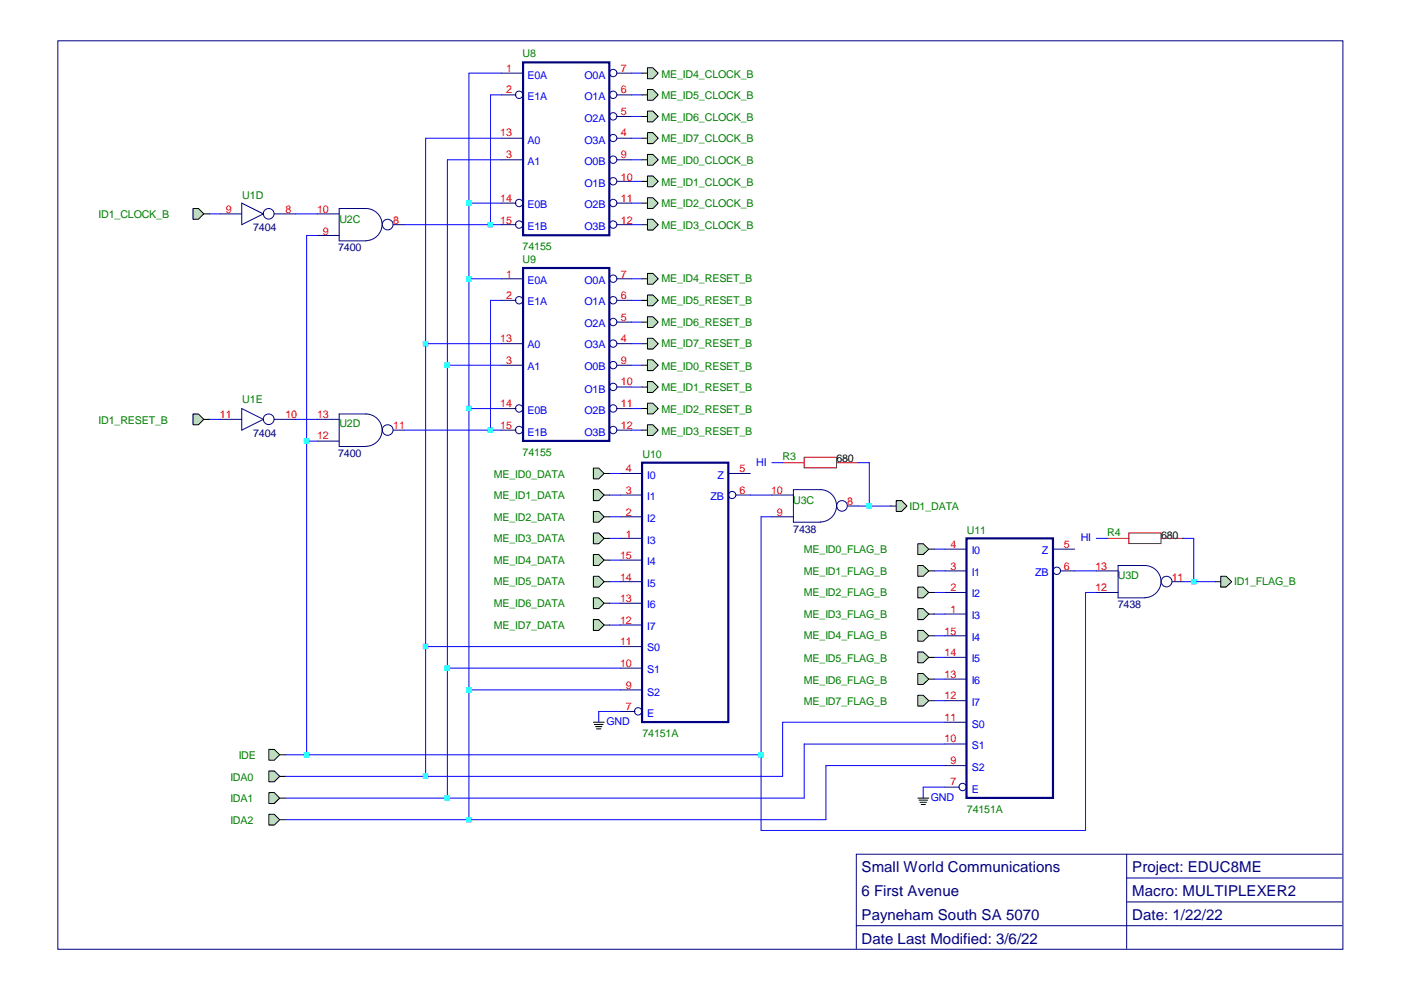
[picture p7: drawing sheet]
<svg xmlns="http://www.w3.org/2000/svg" width="297mm" height="210mm" viewBox="0 0 297 210" stroke-linecap="round" stroke-linejoin="round" font-family="sans-serif">
<g fill="none" stroke="#000080" stroke-width=".21">
<path d="M12.3 8.7h272.4v192.6h-272.4zM106.3 15.5h4.6M130.7 15.5h3.1M106.3 20.1h3.1M106.3 29.3h4.6M106.3 33.9h4.6M130.7 20.1h3.1M130.7 24.7h3.1M130.7 29.3h3.1M130.7 33.9h3.1M130.7 38.5h3.1M46.7 45.4h4.6"/>
<path d="M51.3 43.1l4.5 2.3-4.5 2.2zM58.2 45.4h4.5M67.3 45.4h4.6M67.3 49.9h4.6M77.6 44.2a3.4 3.4 0 0 1 3.4 3.4 3.4 3.4 0 0 1-3.4 3.4M77.6 44.2h-5.7v6.9h5.7M83.4 47.6h2.3M106.3 43.1h3.1M106.3 47.6h3.1M106.3 59.1h4.6M130.7 43.1h3.1M130.7 47.6h3.1"/>
<path d="M130.7 59.1h3.1M106.3 63.7h3.1M106.3 72.9h4.6M106.3 77.4h4.6M130.7 63.7h3.1M130.7 68.3h3.1M130.7 72.9h3.1M130.7 77.4h3.1M46.7 88.9h4.6M51.3 86.6l4.5 2.3-4.5 2.3zM58.2 88.9h4.5M67.3 88.9h4.6"/>
<path d="M67.3 93.5h4.6M77.6 87.8a3.4 3.4 0 0 1 3.4 3.4 3.4 3.4 0 0 1-3.4 3.4M77.6 87.8h-5.7v6.9h5.7M83.4 91.2h2.3M106.3 86.6h3.1M106.3 91.2h3.1M130.7 86.6h3.1M130.7 91.2h3.1M130.7 82.1h3.1M131.5 100.4h4.6M131.5 105h4.6M131.5 109.6h4.6"/>
<path d="M131.5 114.1h4.6M131.5 118.8h4.6M154.5 100.4h4.6M155.9 105h3.2M163.6 105h4.6M163.6 109.6h4.6M173.9 103.8a3.4 3.4 0 0 1 3.5 3.4 3.4 3.4 0 0 1-3.5 3.5M174 103.8h-5.8v6.9h5.8M179.7 107.3h2.3M200.4 116.4h4.5M223.3 116.4h4.6M242.7 119.9a3.4 3.4 0 0 1 3.5 3.4 3.4 3.4 0 0 1-3.5 3.4"/>
<path d="M242.8 119.9h-5.7v6.9h5.7M131.5 137.1h4.6M131.5 123.3h4.6M131.5 127.9h4.6M131.5 132.5h4.6M200.4 121h4.5M200.4 125.6h4.5M200.4 130.2h4.5M200.4 134.8h4.5M200.4 139.4h4.5M224.8 121h3.1M232.4 121h4.7"/>
<path d="M232.4 125.6h4.7M248.5 123.3h2.3M131.5 146.3h4.6M131.5 141.7h4.6M131.5 150.8h3.1M200.4 153.1h4.5M200.4 144h4.5M200.4 148.6h4.5M200.4 157.7h4.5M200.4 162.3h4.5M200.4 166.9h3M181.6 196.3h102.9"/>
<path d="M238.9 181.1v20M238.9 186.2h45.6M238.9 191.2h45.6M284.5 181.1h-102.9v20"/>
<circle cx="130" cy="15.5" r=".78"/>
<circle cx="110.1" cy="20.1" r=".78"/>
<circle cx="130" cy="38.4" r=".78"/>
<circle cx="130" cy="24.7" r=".78"/>
<circle cx="130" cy="20.1" r=".78"/>
<circle cx="130" cy="33.9" r=".78"/>
<circle cx="130" cy="29.3" r=".77"/>
<circle cx="57" cy="45.3" r="1.13"/>
<circle cx="82.2" cy="47.6" r="1.13"/>
<circle cx="110.1" cy="47.6" r=".78"/>
<circle cx="110.1" cy="43" r=".78"/>
<circle cx="130" cy="59.1" r=".78"/>
<circle cx="130" cy="47.6" r=".78"/>
<circle cx="130" cy="43" r=".78"/>
<circle cx="110.1" cy="63.7" r=".78"/>
<circle cx="130" cy="72.8" r=".78"/>
<circle cx="130" cy="77.4" r=".78"/>
<circle cx="130" cy="68.3" r=".78"/>
<circle cx="130" cy="63.7" r=".78"/>
<circle cx="57" cy="88.9" r="1.13"/>
<circle cx="82.2" cy="91.2" r="1.13"/>
<circle cx="110.1" cy="86.6" r=".78"/>
<circle cx="110.1" cy="91.2" r=".78"/>
<circle cx="130" cy="86.6" r=".78"/>
<circle cx="130" cy="82" r=".78"/>
<circle cx="130" cy="91.2" r=".78"/>
<circle cx="155.3" cy="105" r=".77"/>
<circle cx="178.5" cy="107.3" r="1.13"/>
<circle cx="224.1" cy="121" r=".78"/>
<circle cx="247.4" cy="123.3" r="1.13"/>
<circle cx="135.3" cy="150.8" r=".78"/>
<circle cx="204.1" cy="166.9" r=".78"/>
</g>
<path d="M110.9 13.2h18.3v36.7h-18.3zM110.9 56.8h18.3v36.7h-18.3zM136.1 98.1h18.3v55h-18.3zM204.9 114.1h18.4v55.1h-18.4z" fill="none" stroke="#000080" stroke-width=".46"/>
<path d="M165.9 98.1h4.6M170.5 97h6.9v2.2h-6.9zM177.4 98.1h4.6M234.7 114.1h4.6M239.3 113h6.9v2.2h-6.9zM246.2 114.1h4.6" fill="none" stroke="#800000" stroke-width=".21"/>
<path d="M133.8 29.3h2.3" fill="none" stroke="#00f" stroke-width=".21"/>
<path d="M136.1 29.3h1.2" fill="none" stroke="#000" stroke-width=".21"/>
<path d="M137.3 28.1h1.1l1.2 1.2-1.2 1.2h-1.1z" fill-rule="evenodd" fill="#c0dcc0"/>
<path d="M136.1 15.5h1.2M137.3 28.1h1.1l1.2 1.2-1.2 1.2h-1.1z" fill="none" stroke="#000" stroke-width=".21"/>
<path d="M133.8 15.5h2.3" fill="none" stroke="#00f" stroke-width=".21"/>
<path d="M137.3 14.4h1.1l1.2 1.1-1.2 1.2h-1.1z" fill-rule="evenodd" fill="#c0dcc0"/>
<path d="M137.3 14.4h1.1l1.2 1.1-1.2 1.2h-1.1zM136.1 20.1h1.2" fill="none" stroke="#000" stroke-width=".21"/>
<path d="M133.8 20.1h2.3" fill="none" stroke="#00f" stroke-width=".21"/>
<path d="M137.3 19h1.1l1.2 1.1-1.2 1.2h-1.1z" fill-rule="evenodd" fill="#c0dcc0"/>
<path d="M137.3 19h1.1l1.2 1.1-1.2 1.2h-1.1zM136.1 24.7h1.2" fill="none" stroke="#000" stroke-width=".21"/>
<path d="M133.8 24.7h2.3" fill="none" stroke="#00f" stroke-width=".21"/>
<path d="M137.3 23.6h1.1l1.2 1.1-1.2 1.1h-1.1z" fill-rule="evenodd" fill="#c0dcc0"/>
<path d="M137.3 23.6h1.1l1.2 1.1-1.2 1.1h-1.1z" fill="none" stroke="#000" stroke-width=".21"/>
<path d="M106.3 15.5h-6.9v27.6" fill="none" stroke="#00f" stroke-width=".21"/>
<path d="M99 42.6h.9v.8h-.9z" fill-rule="evenodd" fill="#0ff"/>
<path d="M99 42.6h.9v.8h-.9z" fill="none" stroke="#0ff" stroke-width=".21"/>
<path d="M99.4 43.1v16" fill="none" stroke="#00f" stroke-width=".21"/>
<path d="M99 42.6h.9v.8h-.9z" fill-rule="evenodd" fill="#0ff"/>
<path d="M99 42.6h.9v.8h-.9z" fill="none" stroke="#0ff" stroke-width=".21"/>
<path d="M99 58.6h.9v.9h-.9z" fill-rule="evenodd" fill="#0ff"/>
<path d="M99 58.6h.9v.9h-.9z" fill="none" stroke="#0ff" stroke-width=".21"/>
<path d="M99.4 59.1v27.5" fill="none" stroke="#00f" stroke-width=".21"/>
<path d="M99 58.6h.9v.9h-.9z" fill-rule="evenodd" fill="#0ff"/>
<path d="M99 58.6h.9v.9h-.9z" fill="none" stroke="#0ff" stroke-width=".21"/>
<path d="M99 86.2h.9v.9h-.9z" fill-rule="evenodd" fill="#0ff"/>
<path d="M99 86.2h.9v.9h-.9z" fill="none" stroke="#0ff" stroke-width=".21"/>
<path d="M99.4 86.6v59.7" fill="none" stroke="#00f" stroke-width=".21"/>
<path d="M99 86.2h.9v.9h-.9z" fill-rule="evenodd" fill="#0ff"/>
<path d="M99 86.2h.9v.9h-.9z" fill="none" stroke="#0ff" stroke-width=".21"/>
<path d="M99 145.8h.9v.9h-.9z" fill-rule="evenodd" fill="#0ff"/>
<path d="M99 145.8h.9v.9h-.9z" fill="none" stroke="#0ff" stroke-width=".21"/>
<path d="M99.4 146.3v27.5" fill="none" stroke="#00f" stroke-width=".21"/>
<path d="M99 145.8h.9v.9h-.9z" fill-rule="evenodd" fill="#0ff"/>
<path d="M99 145.8h.9v.9h-.9z" fill="none" stroke="#0ff" stroke-width=".21"/>
<path d="M99 173.3h.9v.9h-.9z" fill-rule="evenodd" fill="#0ff"/>
<path d="M99 173.3h.9v.9h-.9z" fill="none" stroke="#0ff" stroke-width=".21"/>
<path d="M60.4 173.8h39" fill="none" stroke="#00f" stroke-width=".21"/>
<path d="M99 173.3h.9v.9h-.9z" fill-rule="evenodd" fill="#0ff"/>
<path d="M99 173.3h.9v.9h-.9z" fill="none" stroke="#0ff" stroke-width=".21"/>
<path d="M59.3 173.8h1.1" fill="none" stroke="#000" stroke-width=".21"/>
<path d="M57 172.6h1.2l1.1 1.2-1.1 1.1h-1.2z" fill-rule="evenodd" fill="#c0dcc0"/>
<path d="M57 172.6h1.2l1.1 1.2-1.1 1.1h-1.2z" fill="none" stroke="#000" stroke-width=".21"/>
<path d="M99.4 43.1h6.9" fill="none" stroke="#00f" stroke-width=".21"/>
<path d="M99 42.6h.9v.8h-.9z" fill-rule="evenodd" fill="#0ff"/>
<path d="M99 42.6h.9v.8h-.9z" fill="none" stroke="#0ff" stroke-width=".21"/>
<path d="M99.4 59.1h6.9" fill="none" stroke="#00f" stroke-width=".21"/>
<path d="M99 58.6h.9v.9h-.9z" fill-rule="evenodd" fill="#0ff"/>
<path d="M99 58.6h.9v.9h-.9z" fill="none" stroke="#0ff" stroke-width=".21"/>
<path d="M99.4 86.6h6.9" fill="none" stroke="#00f" stroke-width=".21"/>
<path d="M99 86.2h.9v.9h-.9z" fill-rule="evenodd" fill="#0ff"/>
<path d="M99 86.2h.9v.9h-.9z" fill="none" stroke="#0ff" stroke-width=".21"/>
<path d="M99.4 146.3h32.1" fill="none" stroke="#00f" stroke-width=".21"/>
<path d="M99 145.8h.9v.9h-.9z" fill-rule="evenodd" fill="#0ff"/>
<path d="M99 145.8h.9v.9h-.9z" fill="none" stroke="#0ff" stroke-width=".21"/>
<path d="M200.4 162.3h-25.3v11.5h-75.7" fill="none" stroke="#00f" stroke-width=".21"/>
<path d="M99 173.3h.9v.9h-.9z" fill-rule="evenodd" fill="#0ff"/>
<path d="M99 173.3h.9v.9h-.9z" fill="none" stroke="#0ff" stroke-width=".21"/>
<path d="M106.3 33.9h-11.4v43.5" fill="none" stroke="#00f" stroke-width=".21"/>
<path d="M94.4 77h.8v.9h-.8z" fill-rule="evenodd" fill="#0ff"/>
<path d="M94.4 77h.8v.9h-.8z" fill="none" stroke="#0ff" stroke-width=".21"/>
<path d="M94.9 77.4v64.3" fill="none" stroke="#00f" stroke-width=".21"/>
<path d="M94.4 77h.8v.9h-.8z" fill-rule="evenodd" fill="#0ff"/>
<path d="M94.4 77h.8v.9h-.8z" fill="none" stroke="#0ff" stroke-width=".21"/>
<path d="M94.4 141.2h.8v.9h-.8z" fill-rule="evenodd" fill="#0ff"/>
<path d="M94.4 141.2h.8v.9h-.8z" fill="none" stroke="#0ff" stroke-width=".21"/>
<path d="M94.9 141.7v27.5" fill="none" stroke="#00f" stroke-width=".21"/>
<path d="M94.4 141.2h.8v.9h-.8z" fill-rule="evenodd" fill="#0ff"/>
<path d="M94.4 141.2h.8v.9h-.8z" fill="none" stroke="#0ff" stroke-width=".21"/>
<path d="M94.4 168.8h.8v.8h-.8z" fill-rule="evenodd" fill="#0ff"/>
<path d="M94.4 168.8h.8v.8h-.8z" fill="none" stroke="#0ff" stroke-width=".21"/>
<path d="M60.4 169.2h34.5" fill="none" stroke="#00f" stroke-width=".21"/>
<path d="M94.4 168.8h.8v.8h-.8z" fill-rule="evenodd" fill="#0ff"/>
<path d="M94.4 168.8h.8v.8h-.8z" fill="none" stroke="#0ff" stroke-width=".21"/>
<path d="M59.3 169.2h1.1" fill="none" stroke="#000" stroke-width=".21"/>
<path d="M57 168h1.2l1.1 1.2-1.1 1.2h-1.2z" fill-rule="evenodd" fill="#c0dcc0"/>
<path d="M57 168h1.2l1.1 1.2-1.1 1.2h-1.2z" fill="none" stroke="#000" stroke-width=".21"/>
<path d="M94.9 77.4h11.4" fill="none" stroke="#00f" stroke-width=".21"/>
<path d="M94.4 77h.8v.9h-.8z" fill-rule="evenodd" fill="#0ff"/>
<path d="M94.4 77h.8v.9h-.8z" fill="none" stroke="#0ff" stroke-width=".21"/>
<path d="M94.9 141.7h36.6" fill="none" stroke="#00f" stroke-width=".21"/>
<path d="M94.4 141.2h.8v.9h-.8z" fill-rule="evenodd" fill="#0ff"/>
<path d="M94.4 141.2h.8v.9h-.8z" fill="none" stroke="#0ff" stroke-width=".21"/>
<path d="M200.4 157.7h-29.9v11.5h-75.6" fill="none" stroke="#00f" stroke-width=".21"/>
<path d="M94.4 168.8h.8v.8h-.8z" fill-rule="evenodd" fill="#0ff"/>
<path d="M94.4 168.8h.8v.8h-.8z" fill="none" stroke="#0ff" stroke-width=".21"/>
<path d="M106.3 29.3h-16.1v43.6" fill="none" stroke="#00f" stroke-width=".21"/>
<path d="M89.8 72.4h.9v.9h-.9z" fill-rule="evenodd" fill="#0ff"/>
<path d="M89.8 72.4h.9v.9h-.9z" fill="none" stroke="#0ff" stroke-width=".21"/>
<path d="M90.2 72.9v64.2" fill="none" stroke="#00f" stroke-width=".21"/>
<path d="M89.8 72.4h.9v.9h-.9z" fill-rule="evenodd" fill="#0ff"/>
<path d="M89.8 72.4h.9v.9h-.9z" fill="none" stroke="#0ff" stroke-width=".21"/>
<path d="M89.8 136.6h.9v.9h-.9z" fill-rule="evenodd" fill="#0ff"/>
<path d="M89.8 136.6h.9v.9h-.9z" fill="none" stroke="#0ff" stroke-width=".21"/>
<path d="M90.2 137.1v27.5" fill="none" stroke="#00f" stroke-width=".21"/>
<path d="M89.8 136.6h.9v.9h-.9z" fill-rule="evenodd" fill="#0ff"/>
<path d="M89.8 136.6h.9v.9h-.9z" fill="none" stroke="#0ff" stroke-width=".21"/>
<path d="M89.8 164.1h.9v.9h-.9z" fill-rule="evenodd" fill="#0ff"/>
<path d="M89.8 164.1h.9v.9h-.9z" fill="none" stroke="#0ff" stroke-width=".21"/>
<path d="M60.4 164.6h29.8" fill="none" stroke="#00f" stroke-width=".21"/>
<path d="M89.8 164.1h.9v.9h-.9z" fill-rule="evenodd" fill="#0ff"/>
<path d="M89.8 164.1h.9v.9h-.9z" fill="none" stroke="#0ff" stroke-width=".21"/>
<path d="M59.3 164.6h1.1" fill="none" stroke="#000" stroke-width=".21"/>
<path d="M57 163.5h1.2l1.1 1.1-1.1 1.1h-1.2z" fill-rule="evenodd" fill="#c0dcc0"/>
<path d="M57 163.5h1.2l1.1 1.1-1.1 1.1h-1.2z" fill="none" stroke="#000" stroke-width=".21"/>
<path d="M90.2 72.9h16.1" fill="none" stroke="#00f" stroke-width=".21"/>
<path d="M89.8 72.4h.9v.9h-.9z" fill-rule="evenodd" fill="#0ff"/>
<path d="M89.8 72.4h.9v.9h-.9z" fill="none" stroke="#0ff" stroke-width=".21"/>
<path d="M90.2 137.1h41.3" fill="none" stroke="#00f" stroke-width=".21"/>
<path d="M89.8 136.6h.9v.9h-.9z" fill-rule="evenodd" fill="#0ff"/>
<path d="M89.8 136.6h.9v.9h-.9z" fill="none" stroke="#0ff" stroke-width=".21"/>
<path d="M200.4 153.1h-34.5v11.5h-75.7" fill="none" stroke="#00f" stroke-width=".21"/>
<path d="M89.8 164.1h.9v.9h-.9z" fill-rule="evenodd" fill="#0ff"/>
<path d="M89.8 164.1h.9v.9h-.9z" fill="none" stroke="#0ff" stroke-width=".21"/>
<path d="M133.8 33.9h2.3" fill="none" stroke="#00f" stroke-width=".21"/>
<path d="M136.1 33.9h1.2" fill="none" stroke="#000" stroke-width=".21"/>
<path d="M137.3 32.7h1.1l1.2 1.2-1.2 1.1h-1.1z" fill-rule="evenodd" fill="#c0dcc0"/>
<path d="M136.1 38.5h1.2M137.3 32.7h1.1l1.2 1.2-1.2 1.1h-1.1z" fill="none" stroke="#000" stroke-width=".21"/>
<path d="M133.8 38.5h2.3" fill="none" stroke="#00f" stroke-width=".21"/>
<path d="M137.3 37.3h1.1l1.2 1.2-1.2 1.1h-1.1z" fill-rule="evenodd" fill="#c0dcc0"/>
<path d="M137.3 37.3h1.1l1.2 1.2-1.2 1.1h-1.1zM136.1 43.1h1.2" fill="none" stroke="#000" stroke-width=".21"/>
<path d="M133.8 43.1h2.3" fill="none" stroke="#00f" stroke-width=".21"/>
<path d="M137.3 41.9h1.1l1.2 1.2-1.2 1.1h-1.1z" fill-rule="evenodd" fill="#c0dcc0"/>
<path d="M136.1 47.6h1.2M137.3 41.9h1.1l1.2 1.2-1.2 1.1h-1.1z" fill="none" stroke="#000" stroke-width=".21"/>
<path d="M133.8 47.6h2.3" fill="none" stroke="#00f" stroke-width=".21"/>
<path d="M137.3 46.5h1.1l1.2 1.1-1.2 1.2h-1.1z" fill-rule="evenodd" fill="#c0dcc0"/>
<path d="M137.3 46.5h1.1l1.2 1.1-1.2 1.2h-1.1z" fill="none" stroke="#000" stroke-width=".21"/>
<path d="M85.7 47.6h18.3" fill="none" stroke="#00f" stroke-width=".21"/>
<path d="M103.5 47.2h.9v.9h-.9z" fill-rule="evenodd" fill="#0ff"/>
<path d="M103.5 47.2h.9v.9h-.9z" fill="none" stroke="#0ff" stroke-width=".21"/>
<path d="M104 47.6h2.3" fill="none" stroke="#00f" stroke-width=".21"/>
<path d="M103.5 47.2h.9v.9h-.9z" fill-rule="evenodd" fill="#0ff"/>
<path d="M103.5 47.2h.9v.9h-.9z" fill="none" stroke="#0ff" stroke-width=".21"/>
<path d="M106.3 20.1h-2.3v27.5" fill="none" stroke="#00f" stroke-width=".21"/>
<path d="M103.5 47.2h.9v.9h-.9z" fill-rule="evenodd" fill="#0ff"/>
<path d="M103.5 47.2h.9v.9h-.9z" fill="none" stroke="#0ff" stroke-width=".21"/>
<path d="M44.4 45.4h2.3M62.7 45.4h4.6" fill="none" stroke="#00f" stroke-width=".21"/>
<path d="M43.2 45.4h1.2" fill="none" stroke="#000" stroke-width=".21"/>
<path d="M40.9 44.2h1.2l1.1 1.2-1.1 1.1h-1.2z" fill-rule="evenodd" fill="#c0dcc0"/>
<path d="M40.9 44.2h1.2l1.1 1.2-1.1 1.1h-1.2z" fill="none" stroke="#000" stroke-width=".21"/>
<path d="M67.3 49.9h-2.3v43.6" fill="none" stroke="#00f" stroke-width=".21"/>
<path d="M64.5 93.1h.9v.8h-.9z" fill-rule="evenodd" fill="#0ff"/>
<path d="M64.5 93.1h.9v.8h-.9z" fill="none" stroke="#0ff" stroke-width=".21"/>
<path d="M65 93.5v66.5" fill="none" stroke="#00f" stroke-width=".21"/>
<path d="M64.5 93.1h.9v.8h-.9z" fill-rule="evenodd" fill="#0ff"/>
<path d="M64.5 93.1h.9v.8h-.9z" fill="none" stroke="#0ff" stroke-width=".21"/>
<path d="M64.5 159.6h.9v.9h-.9z" fill-rule="evenodd" fill="#0ff"/>
<path d="M64.5 159.6h.9v.9h-.9z" fill="none" stroke="#0ff" stroke-width=".21"/>
<path d="M60.4 160h4.6" fill="none" stroke="#00f" stroke-width=".21"/>
<path d="M64.5 159.6h.9v.9h-.9z" fill-rule="evenodd" fill="#0ff"/>
<path d="M64.5 159.6h.9v.9h-.9z" fill="none" stroke="#0ff" stroke-width=".21"/>
<path d="M59.3 160h1.1" fill="none" stroke="#000" stroke-width=".21"/>
<path d="M57 158.9h1.2l1.1 1.1-1.1 1.2h-1.2z" fill-rule="evenodd" fill="#c0dcc0"/>
<path d="M57 158.9h1.2l1.1 1.1-1.1 1.2h-1.2z" fill="none" stroke="#000" stroke-width=".21"/>
<path d="M65 93.5h2.3" fill="none" stroke="#00f" stroke-width=".21"/>
<path d="M64.5 93.1h.9v.8h-.9z" fill-rule="evenodd" fill="#0ff"/>
<path d="M64.5 93.1h.9v.8h-.9z" fill="none" stroke="#0ff" stroke-width=".21"/>
<path d="M65 160h96.4" fill="none" stroke="#00f" stroke-width=".21"/>
<path d="M64.5 159.6h.9v.9h-.9z" fill-rule="evenodd" fill="#0ff"/>
<path d="M64.5 159.6h.9v.9h-.9z" fill="none" stroke="#0ff" stroke-width=".21"/>
<path d="M160.9 159.6h.9v.9h-.9z" fill-rule="evenodd" fill="#0ff"/>
<path d="M160.9 159.6h.9v.9h-.9z" fill="none" stroke="#0ff" stroke-width=".21"/>
<path d="M163.6 109.6h-2.2v50.4" fill="none" stroke="#00f" stroke-width=".21"/>
<path d="M160.9 159.6h.9v.9h-.9z" fill-rule="evenodd" fill="#0ff"/>
<path d="M160.9 159.6h.9v.9h-.9z" fill="none" stroke="#0ff" stroke-width=".21"/>
<path d="M232.4 125.6h-2.2v50.5h-68.8v-16.1" fill="none" stroke="#00f" stroke-width=".21"/>
<path d="M160.9 159.6h.9v.9h-.9z" fill-rule="evenodd" fill="#0ff"/>
<path d="M160.9 159.6h.9v.9h-.9z" fill="none" stroke="#0ff" stroke-width=".21"/>
<path d="M198.1 121h2.3" fill="none" stroke="#00f" stroke-width=".21"/>
<path d="M196.9 121h1.2" fill="none" stroke="#000" stroke-width=".21"/>
<path d="M194.6 119.9h1.1l1.2 1.1-1.2 1.2h-1.1z" fill-rule="evenodd" fill="#c0dcc0"/>
<path d="M194.6 119.9h1.1l1.2 1.1-1.2 1.2h-1.1z" fill="none" stroke="#000" stroke-width=".21"/>
<path d="M62.7 88.9h4.6M85.7 91.2h18.3" fill="none" stroke="#00f" stroke-width=".21"/>
<path d="M103.5 90.8h.9v.8h-.9z" fill-rule="evenodd" fill="#0ff"/>
<path d="M103.5 90.8h.9v.8h-.9z" fill="none" stroke="#0ff" stroke-width=".21"/>
<path d="M104 91.2h2.3" fill="none" stroke="#00f" stroke-width=".21"/>
<path d="M103.5 90.8h.9v.8h-.9z" fill-rule="evenodd" fill="#0ff"/>
<path d="M103.5 90.8h.9v.8h-.9z" fill="none" stroke="#0ff" stroke-width=".21"/>
<path d="M106.3 63.7h-2.3v27.5" fill="none" stroke="#00f" stroke-width=".21"/>
<path d="M103.5 90.8h.9v.8h-.9z" fill-rule="evenodd" fill="#0ff"/>
<path d="M103.5 90.8h.9v.8h-.9z" fill="none" stroke="#0ff" stroke-width=".21"/>
<path d="M198.1 130.2h2.3" fill="none" stroke="#00f" stroke-width=".21"/>
<path d="M196.9 130.2h1.2" fill="none" stroke="#000" stroke-width=".21"/>
<path d="M194.6 129h1.1l1.2 1.2-1.2 1.2h-1.1z" fill-rule="evenodd" fill="#c0dcc0"/>
<path d="M194.6 129h1.1l1.2 1.2-1.2 1.2h-1.1zM196.9 125.6h1.2" fill="none" stroke="#000" stroke-width=".21"/>
<path d="M198.1 125.6h2.3" fill="none" stroke="#00f" stroke-width=".21"/>
<path d="M194.6 124.5h1.1l1.2 1.1-1.2 1.2h-1.1z" fill-rule="evenodd" fill="#c0dcc0"/>
<path d="M43.2 88.9h1.2M194.6 124.5h1.1l1.2 1.1-1.2 1.2h-1.1z" fill="none" stroke="#000" stroke-width=".21"/>
<path d="M44.4 88.9h2.3" fill="none" stroke="#00f" stroke-width=".21"/>
<path d="M40.9 87.8h1.2l1.1 1.1-1.1 1.2h-1.2z" fill-rule="evenodd" fill="#c0dcc0"/>
<path d="M40.9 87.8h1.2l1.1 1.1-1.1 1.2h-1.2zM196.9 134.8h1.2" fill="none" stroke="#000" stroke-width=".21"/>
<path d="M198.1 134.8h2.3" fill="none" stroke="#00f" stroke-width=".21"/>
<path d="M194.6 133.7h1.1l1.2 1.1-1.2 1.1h-1.1z" fill-rule="evenodd" fill="#c0dcc0"/>
<path d="M136.1 72.9h1.2M194.6 133.7h1.1l1.2 1.1-1.2 1.1h-1.1z" fill="none" stroke="#000" stroke-width=".21"/>
<path d="M133.8 72.9h2.3" fill="none" stroke="#00f" stroke-width=".21"/>
<path d="M137.3 71.7h1.1l1.2 1.2-1.2 1.1h-1.1z" fill-rule="evenodd" fill="#c0dcc0"/>
<path d="M136.1 59.1h1.2M137.3 71.7h1.1l1.2 1.2-1.2 1.1h-1.1z" fill="none" stroke="#000" stroke-width=".21"/>
<path d="M133.8 59.1h2.3" fill="none" stroke="#00f" stroke-width=".21"/>
<path d="M137.3 58h1.1l1.2 1.1-1.2 1.2h-1.1z" fill-rule="evenodd" fill="#c0dcc0"/>
<path d="M137.3 58h1.1l1.2 1.1-1.2 1.2h-1.1zM136.1 63.7h1.2" fill="none" stroke="#000" stroke-width=".21"/>
<path d="M133.8 63.7h2.3" fill="none" stroke="#00f" stroke-width=".21"/>
<path d="M137.3 62.5h1.1l1.2 1.2-1.2 1.1h-1.1z" fill-rule="evenodd" fill="#c0dcc0"/>
<path d="M136.1 68.3h1.2M137.3 62.5h1.1l1.2 1.2-1.2 1.1h-1.1z" fill="none" stroke="#000" stroke-width=".21"/>
<path d="M133.8 68.3h2.3" fill="none" stroke="#00f" stroke-width=".21"/>
<path d="M137.3 67.2h1.1l1.2 1.1-1.2 1.1h-1.1z" fill-rule="evenodd" fill="#c0dcc0"/>
<path d="M136.1 77.4h1.2M137.3 67.2h1.1l1.2 1.1-1.2 1.1h-1.1z" fill="none" stroke="#000" stroke-width=".21"/>
<path d="M133.8 77.4h2.3" fill="none" stroke="#00f" stroke-width=".21"/>
<path d="M137.3 76.3h1.1l1.2 1.1-1.2 1.2h-1.1z" fill-rule="evenodd" fill="#c0dcc0"/>
<path d="M137.3 76.3h1.1l1.2 1.1-1.2 1.2h-1.1zM136.1 82.1h1.2" fill="none" stroke="#000" stroke-width=".21"/>
<path d="M133.8 82.1h2.3" fill="none" stroke="#00f" stroke-width=".21"/>
<path d="M137.3 80.9h1.1l1.2 1.2-1.2 1.1h-1.1z" fill-rule="evenodd" fill="#c0dcc0"/>
<path d="M136.1 86.6h1.2M137.3 80.9h1.1l1.2 1.2-1.2 1.1h-1.1z" fill="none" stroke="#000" stroke-width=".21"/>
<path d="M133.8 86.6h2.3" fill="none" stroke="#00f" stroke-width=".21"/>
<path d="M137.3 85.5h1.1l1.2 1.1-1.2 1.2h-1.1z" fill-rule="evenodd" fill="#c0dcc0"/>
<path d="M136.1 91.2h1.2M137.3 85.5h1.1l1.2 1.1-1.2 1.2h-1.1z" fill="none" stroke="#000" stroke-width=".21"/>
<path d="M133.8 91.2h2.3" fill="none" stroke="#00f" stroke-width=".21"/>
<path d="M137.3 90.1h1.1l1.2 1.1-1.2 1.1h-1.1z" fill-rule="evenodd" fill="#c0dcc0"/>
<path d="M137.3 90.1h1.1l1.2 1.1-1.2 1.1h-1.1zM196.9 116.4h1.2" fill="none" stroke="#000" stroke-width=".21"/>
<path d="M198.1 116.4h2.3" fill="none" stroke="#00f" stroke-width=".21"/>
<path d="M194.6 115.3h1.1l1.2 1.1-1.2 1.2h-1.1z" fill-rule="evenodd" fill="#c0dcc0"/>
<path d="M194.6 115.3h1.1l1.2 1.1-1.2 1.2h-1.1zM196.9 139.4h1.2" fill="none" stroke="#000" stroke-width=".21"/>
<path d="M198.1 139.4h2.3" fill="none" stroke="#00f" stroke-width=".21"/>
<path d="M194.6 138.2h1.1l1.2 1.2-1.2 1.1h-1.1z" fill-rule="evenodd" fill="#c0dcc0"/>
<path d="M194.6 138.2h1.1l1.2 1.2-1.2 1.1h-1.1zM196.9 144h1.2" fill="none" stroke="#000" stroke-width=".21"/>
<path d="M198.1 144h2.3" fill="none" stroke="#00f" stroke-width=".21"/>
<path d="M194.6 142.8h1.1l1.2 1.2-1.2 1.1h-1.1z" fill-rule="evenodd" fill="#c0dcc0"/>
<path d="M194.6 142.8h1.1l1.2 1.2-1.2 1.1h-1.1zM196.9 148.6h1.2" fill="none" stroke="#000" stroke-width=".21"/>
<path d="M198.1 148.6h2.3" fill="none" stroke="#00f" stroke-width=".21"/>
<path d="M194.6 147.4h1.1l1.2 1.2-1.2 1.1h-1.1z" fill-rule="evenodd" fill="#c0dcc0"/>
<path d="M194.6 147.4h1.1l1.2 1.2-1.2 1.1h-1.1zM194.6 169.2h2.3M194.8 169.6h1.9M195.1 170.1h1.4M195.3 170.6h.9" fill="none" stroke="#000" stroke-width=".21"/>
<path d="M227.9 121h4.5M250.8 123.3h2.3M200.4 166.9h-4.7v2.3" fill="none" stroke="#00f" stroke-width=".21"/>
<path d="M252.6 122.9h.9v.9h-.9z" fill-rule="evenodd" fill="#0ff"/>
<path d="M252.6 122.9h.9v.9h-.9z" fill="none" stroke="#0ff" stroke-width=".21"/>
<path d="M253.1 123.3h4.6" fill="none" stroke="#00f" stroke-width=".21"/>
<path d="M252.6 122.9h.9v.9h-.9z" fill-rule="evenodd" fill="#0ff"/>
<path d="M252.6 122.9h.9v.9h-.9z" fill="none" stroke="#0ff" stroke-width=".21"/>
<path d="M257.7 123.3h1.1" fill="none" stroke="#000" stroke-width=".21"/>
<path d="M258.8 122.2h1.2l1.1 1.1-1.1 1.2h-1.2z" fill-rule="evenodd" fill="#c0dcc0"/>
<path d="M258.8 122.2h1.2l1.1 1.1-1.1 1.2h-1.2z" fill="none" stroke="#000" stroke-width=".21"/>
<path d="M250.8 114.1h2.3v9.2" fill="none" stroke="#00f" stroke-width=".21"/>
<path d="M252.6 122.9h.9v.9h-.9z" fill-rule="evenodd" fill="#0ff"/>
<path d="M252.6 122.9h.9v.9h-.9z" fill="none" stroke="#0ff" stroke-width=".21"/>
<path d="M159.1 105h4.5M182 107.3h2.3M232.4 114.1h2.3" fill="none" stroke="#00f" stroke-width=".21"/>
<path d="M183.8 106.8h.9v.9h-.9z" fill-rule="evenodd" fill="#0ff"/>
<path d="M183.8 106.8h.9v.9h-.9z" fill="none" stroke="#0ff" stroke-width=".21"/>
<path d="M184.3 107.3h4.6" fill="none" stroke="#00f" stroke-width=".21"/>
<path d="M183.8 106.8h.9v.9h-.9z" fill-rule="evenodd" fill="#0ff"/>
<path d="M183.8 106.8h.9v.9h-.9z" fill="none" stroke="#0ff" stroke-width=".21"/>
<path d="M188.9 107.3h1.1" fill="none" stroke="#000" stroke-width=".21"/>
<path d="M190 106.1h1.2l1.1 1.2-1.1 1.1h-1.2z" fill-rule="evenodd" fill="#c0dcc0"/>
<path d="M190 106.1h1.2l1.1 1.2-1.1 1.1h-1.2z" fill="none" stroke="#000" stroke-width=".21"/>
<path d="M182 98.1h2.3v9.2" fill="none" stroke="#00f" stroke-width=".21"/>
<path d="M183.8 106.8h.9v.9h-.9z" fill-rule="evenodd" fill="#0ff"/>
<path d="M183.8 106.8h.9v.9h-.9z" fill="none" stroke="#0ff" stroke-width=".21"/>
<path d="M163.6 98.1h2.3M129.2 105h2.3" fill="none" stroke="#00f" stroke-width=".21"/>
<path d="M128.1 105h1.1" fill="none" stroke="#000" stroke-width=".21"/>
<path d="M125.8 103.8h1.1l1.2 1.2-1.2 1.1h-1.1z" fill-rule="evenodd" fill="#c0dcc0"/>
<path d="M125.8 103.8h1.1l1.2 1.2-1.2 1.1h-1.1zM128.1 114.1h1.1" fill="none" stroke="#000" stroke-width=".21"/>
<path d="M129.2 114.1h2.3" fill="none" stroke="#00f" stroke-width=".21"/>
<path d="M125.8 113h1.1l1.2 1.1-1.2 1.2h-1.1z" fill-rule="evenodd" fill="#c0dcc0"/>
<path d="M125.8 113h1.1l1.2 1.1-1.2 1.2h-1.1zM128.1 109.6h1.1" fill="none" stroke="#000" stroke-width=".21"/>
<path d="M129.2 109.6h2.3" fill="none" stroke="#00f" stroke-width=".21"/>
<path d="M125.8 108.4h1.1l1.2 1.2-1.2 1.1h-1.1z" fill-rule="evenodd" fill="#c0dcc0"/>
<path d="M125.8 108.4h1.1l1.2 1.2-1.2 1.1h-1.1zM128.1 118.8h1.1" fill="none" stroke="#000" stroke-width=".21"/>
<path d="M129.2 118.8h2.3" fill="none" stroke="#00f" stroke-width=".21"/>
<path d="M125.8 117.6h1.1l1.2 1.2-1.2 1.1h-1.1z" fill-rule="evenodd" fill="#c0dcc0"/>
<path d="M125.8 117.6h1.1l1.2 1.2-1.2 1.1h-1.1zM128.1 100.4h1.1" fill="none" stroke="#000" stroke-width=".21"/>
<path d="M129.2 100.4h2.3" fill="none" stroke="#00f" stroke-width=".21"/>
<path d="M125.8 99.2h1.1l1.2 1.2-1.2 1.1h-1.1z" fill-rule="evenodd" fill="#c0dcc0"/>
<path d="M125.8 99.2h1.1l1.2 1.2-1.2 1.1h-1.1zM128.1 123.3h1.1" fill="none" stroke="#000" stroke-width=".21"/>
<path d="M129.2 123.3h2.3" fill="none" stroke="#00f" stroke-width=".21"/>
<path d="M125.8 122.2h1.1l1.2 1.1-1.2 1.2h-1.1z" fill-rule="evenodd" fill="#c0dcc0"/>
<path d="M125.8 122.2h1.1l1.2 1.1-1.2 1.2h-1.1zM128.1 127.9h1.1" fill="none" stroke="#000" stroke-width=".21"/>
<path d="M129.2 127.9h2.3" fill="none" stroke="#00f" stroke-width=".21"/>
<path d="M125.8 126.8h1.1l1.2 1.1-1.2 1.1h-1.1z" fill-rule="evenodd" fill="#c0dcc0"/>
<path d="M125.8 126.8h1.1l1.2 1.1-1.2 1.1h-1.1zM128.1 132.5h1.1" fill="none" stroke="#000" stroke-width=".21"/>
<path d="M129.2 132.5h2.3" fill="none" stroke="#00f" stroke-width=".21"/>
<path d="M125.8 131.4h1.1l1.2 1.1-1.2 1.2h-1.1z" fill-rule="evenodd" fill="#c0dcc0"/>
<path d="M125.8 131.4h1.1l1.2 1.1-1.2 1.2h-1.1zM125.8 153.1h2.3M126 153.6h1.9M126.3 154.1h1.3M126.5 154.5h.9" fill="none" stroke="#000" stroke-width=".21"/>
<path d="M131.5 150.8h-4.6v2.3" fill="none" stroke="#00f" stroke-width=".21"/>
<g font-size="3.2" fill="#000080">
<text x="182.7" y="184.9">Small World Communications</text>
<text x="240.1" y="184.9">Project: EDUC8ME</text>
<text x="182.7" y="190">6 First Avenue</text>
<text x="240.1" y="190">Macro: MULTIPLEXER2</text>
<text x="182.7" y="195">Payneham South SA 5070</text>
<text x="240.1" y="195">Date: 1/22/22</text>
<text x="182.7" y="200.1">Date Last Modified: 3/6/22</text>
</g>
<g font-size="2.3" fill="#f00">
<text x="107.3" y="15.2">1</text>
<text x="131.6" y="15.2">7</text>
<text x="107.3" y="19.8">2</text>
<text x="131.6" y="19.8">6</text>
<text x="106.1" y="28.9">13</text>
<text x="131.6" y="24.4">5</text>
<text x="131.6" y="28.9">4</text>
<text x="107.3" y="33.5">3</text>
<text x="131.6" y="33.5">9</text>
<text x="131.6" y="38.3">10</text>
<text x="47.9" y="45.2">9</text>
<text x="60.5" y="45.2">8</text>
<text x="67.2" y="45.2">10</text>
<text x="83.4" y="47.5">8</text>
<text x="106.1" y="42.9">14</text>
<text x="106.1" y="47.5">15</text>
<text x="131.6" y="42.9">11</text>
<text x="131.6" y="47.5">12</text>
<text x="68.4" y="49.8">9</text>
<text x="107.3" y="58.9">1</text>
<text x="131.6" y="58.9">7</text>
<text x="107.3" y="63.4">2</text>
<text x="131.6" y="63.4">6</text>
<text x="131.6" y="68">5</text>
<text x="106.1" y="72.6">13</text>
<text x="107.3" y="77.1">3</text>
<text x="131.6" y="72.6">4</text>
<text x="131.6" y="77.1">9</text>
<text x="131.6" y="81.7">10</text>
<text x="46.6" y="88.6">11</text>
<text x="60.5" y="88.6">10</text>
<text x="67.2" y="88.6">13</text>
<text x="106.1" y="86.3">14</text>
<text x="131.6" y="86.3">11</text>
<text x="67.2" y="93.1">12</text>
<text x="83.4" y="90.9">11</text>
<text x="106.1" y="90.9">15</text>
<text x="131.6" y="90.9">12</text>
<text x="132.7" y="100">4</text>
<text x="156.8" y="100">5</text>
<text x="132.7" y="104.8">3</text>
<text x="156.8" y="104.8">6</text>
<text x="163.5" y="104.8">10</text>
<text x="179.6" y="107.1">8</text>
<text x="132.7" y="109.4">2</text>
<text x="132.7" y="114">1</text>
<text x="164.7" y="109.4">9</text>
<text x="131.5" y="118.5">15</text>
<text x="201.5" y="116.3">4</text>
<text x="225.6" y="116.3">5</text>
<text x="131.5" y="123.1">14</text>
<text x="201.5" y="120.8">3</text>
<text x="201.5" y="125.4">2</text>
<text x="225.6" y="120.8">6</text>
<text x="232.3" y="125.4">12</text>
<text x="232.3" y="120.8">13</text>
<text x="248.4" y="123.1">11</text>
<text x="131.5" y="127.7">13</text>
<text x="201.5" y="130">1</text>
<text x="131.5" y="136.8">11</text>
<text x="131.5" y="132.3">12</text>
<text x="200.3" y="134.5">15</text>
<text x="131.5" y="141.4">10</text>
<text x="200.3" y="139.1">14</text>
<text x="200.3" y="143.7">13</text>
<text x="132.7" y="146">9</text>
<text x="200.3" y="148.3">12</text>
<text x="132.7" y="150.6">7</text>
<text x="200.3" y="152.8">11</text>
<text x="200.3" y="157.4">10</text>
<text x="201.5" y="161.9">9</text>
<text x="201.5" y="166.5">7</text>
</g>
<g font-size="2.3" fill="#008000">
<text x="110.8" y="12.2">U8</text>
<text x="140.3" y="16.5">ME_ID4_CLOCK_B</text>
<text x="140.3" y="21.1">ME_ID5_CLOCK_B</text>
<text x="140.3" y="25.6">ME_ID6_CLOCK_B</text>
<text x="140.3" y="30.2">ME_ID7_CLOCK_B</text>
<text x="140.3" y="34.8">ME_ID0_CLOCK_B</text>
<text x="140.3" y="39.3">ME_ID1_CLOCK_B</text>
<text x="20.9" y="46.2">ID1_CLOCK_B</text>
<text x="51.4" y="42.1">U1D</text>
<text x="72" y="47.2">U2C</text>
<text x="140.3" y="43.9">ME_ID2_CLOCK_B</text>
<text x="110.8" y="53">74155</text>
<text x="140.3" y="48.5">ME_ID3_CLOCK_B</text>
<text x="110.8" y="55.8">U9</text>
<text x="140.3" y="59.9">ME_ID4_RESET_B</text>
<text x="140.3" y="64.4">ME_ID5_RESET_B</text>
<text x="140.3" y="69">ME_ID6_RESET_B</text>
<text x="140.3" y="73.6">ME_ID7_RESET_B</text>
<text x="140.3" y="78.4">ME_ID0_RESET_B</text>
<text x="140.3" y="83">ME_ID1_RESET_B</text>
<text x="20.9" y="89.8">ID1_RESET_B</text>
<text x="51.4" y="85.5">U1E</text>
<text x="140.3" y="87.6">ME_ID2_RESET_B</text>
<text x="72" y="90.6">U2D</text>
<text x="140.3" y="92.1">ME_ID3_RESET_B</text>
<text x="104.7" y="101.3">ME_ID0_DATA</text>
<text x="110.8" y="96.7">74155</text>
<text x="136.2" y="97.2">U10</text>
<text x="165.9" y="97.5">R3</text>
<text x="104.7" y="105.8">ME_ID1_DATA</text>
<text x="168.2" y="106.9">U3C</text>
<text x="104.7" y="110.4">ME_ID2_DATA</text>
<text x="192.8" y="108.1">ID1_DATA</text>
<text x="205" y="113.2">U11</text>
<text x="234.7" y="113.7">R4</text>
<text x="104.7" y="115">ME_ID3_DATA</text>
<text x="104.7" y="119.6">ME_ID4_DATA</text>
<text x="170.5" y="117.3">ME_ID0_FLAG_B</text>
<text x="104.7" y="124.1">ME_ID5_DATA</text>
<text x="170.5" y="121.8">ME_ID1_FLAG_B</text>
<text x="237" y="122.9">U3D</text>
<text x="261.6" y="124.1">ID1_FLAG_B</text>
<text x="104.7" y="128.7">ME_ID6_DATA</text>
<text x="170.5" y="131">ME_ID3_FLAG_B</text>
<text x="170.5" y="126.4">ME_ID2_FLAG_B</text>
<text x="104.7" y="133.3">ME_ID7_DATA</text>
<text x="170.5" y="135.6">ME_ID4_FLAG_B</text>
<text x="170.5" y="140.4">ME_ID5_FLAG_B</text>
<text x="170.5" y="145">ME_ID6_FLAG_B</text>
<text x="170.5" y="149.5">ME_ID7_FLAG_B</text>
<text x="50.6" y="160.9">IDE</text>
<text x="136.2" y="156.4">74151A</text>
<text x="48.8" y="165.5">IDA0</text>
<text x="48.8" y="170.1">IDA1</text>
<text x="205" y="172.4">74151A</text>
<text x="48.8" y="174.6">IDA2</text>
</g>
<g font-size="2.3" fill="#00f">
<text x="111.8" y="16.7">E0A</text>
<text x="123.9" y="16.7">O0A</text>
<text x="111.8" y="21.3">E1A</text>
<text x="123.9" y="21.3">O1A</text>
<text x="123.9" y="25.9">O2A</text>
<text x="111.8" y="30.5">A0</text>
<text x="111.8" y="35">A1</text>
<text x="123.9" y="30.5">O3A</text>
<text x="123.9" y="35">O0B</text>
<text x="123.9" y="39.6">O1B</text>
<text x="111.8" y="44.2">E0B</text>
<text x="123.9" y="44.2">O2B</text>
<text x="111.8" y="48.7">E1B</text>
<text x="123.9" y="48.7">O3B</text>
<text x="111.8" y="60.1">E0A</text>
<text x="111.8" y="64.7">E1A</text>
<text x="123.9" y="60.1">O0A</text>
<text x="123.9" y="64.7">O1A</text>
<text x="123.9" y="69.3">O2A</text>
<text x="111.8" y="73.8">A0</text>
<text x="123.9" y="73.8">O3A</text>
<text x="111.8" y="78.4">A1</text>
<text x="123.9" y="78.4">O0B</text>
<text x="123.9" y="83.2">O1B</text>
<text x="111.8" y="87.8">E0B</text>
<text x="123.9" y="87.8">O2B</text>
<text x="111.8" y="92.4">E1B</text>
<text x="123.9" y="92.4">O3B</text>
<text x="137.2" y="101.5">I0</text>
<text x="152.1" y="101.5">Z</text>
<text x="160.3" y="98.7">HI</text>
<text x="137.2" y="106.1">I1</text>
<text x="150.7" y="106.1">ZB</text>
<text x="137.2" y="110.7">I2</text>
<text x="137.2" y="115.2">I3</text>
<text x="137.2" y="119.8">I4</text>
<text x="206" y="117.5">I0</text>
<text x="220.9" y="117.5">Z</text>
<text x="229.1" y="114.7">HI</text>
<text x="137.2" y="124.4">I5</text>
<text x="206" y="122.1">I1</text>
<text x="219.4" y="122.1">ZB</text>
<text x="137.2" y="129">I6</text>
<text x="206" y="126.7">I2</text>
<text x="206" y="131.2">I3</text>
<text x="137.2" y="133.5">I7</text>
<text x="206" y="135.8">I4</text>
<text x="137.2" y="138.1">S0</text>
<text x="137.2" y="142.7">S1</text>
<text x="206" y="140.4">I5</text>
<text x="137.2" y="147.5">S2</text>
<text x="206" y="145">I6</text>
<text x="206" y="149.8">I7</text>
<text x="128.6" y="153.8">GND</text>
<text x="137.2" y="152.1">E</text>
<text x="206" y="154.3">S0</text>
<text x="206" y="158.9">S1</text>
<text x="206" y="163.5">S2</text>
<text x="197.4" y="169.8">GND</text>
<text x="206" y="168">E</text>
</g>
<g font-size="2.3" fill="#000080">
<text x="53.7" y="49">7404</text>
<text x="71.7" y="53.3">7400</text>
<text x="53.7" y="92.6">7404</text>
<text x="71.7" y="97">7400</text>
<text x="168.2" y="113">7438</text>
<text x="237" y="129">7438</text>
</g>
<g font-size="2.3">
<text x="177.3" y="98">680</text>
<text x="246.2" y="114.2">680</text>
</g>
</svg>
